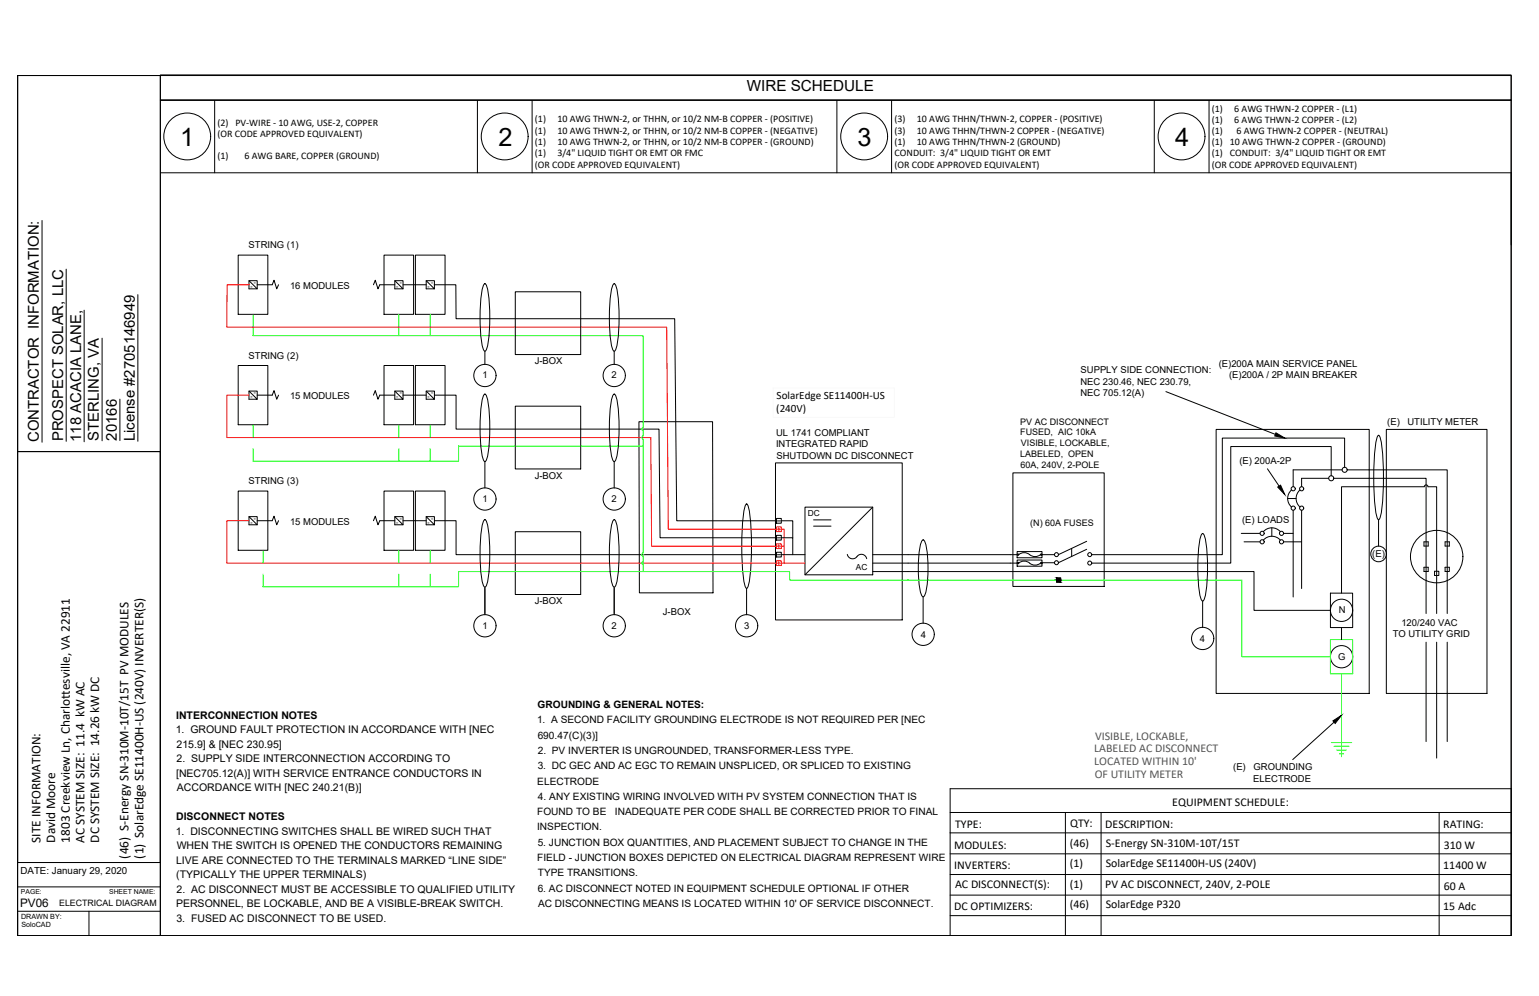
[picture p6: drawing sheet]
<svg xmlns="http://www.w3.org/2000/svg" width="432mm" height="279mm" viewBox="0 0 432 279" stroke-linecap="round" stroke-linejoin="round" font-family="sans-serif">
<!-- layer: 0 -->
<g fill="none" stroke="#000" stroke-width=".28">
<path d="M4.9 21.2h40.1v105.5h-40.1zM4.9 21.2v241.3h419.1v-241.3h-419.1v241.3M45 28.1h379v234.4h-379zM45 28.1h379M60.2 28.1v20.4M133.9 28.1v20.4M149.3 28.1v20.4M234.8 28.1v20.4M250.2 28.1v20.4M323.9 28.1v20.4M339.2 28.1v20.4M45 48.5h379"/>
<path d="M424 48.4v20.3M72.2 79.9h4.2M106.6 79.9h4.2M113.1 79.9h6.5M121.8 79.9h6.1l.1 9.5h61.3l.6 56.7h28M136 98.5v3.7M144.6 81.9h18.3v17.6h-18.3zM172.3 98.5v3.7M72.2 110.8h4.2M106.6 110.8h4.2M113.1 110.8h6.5M121.9 110.8h6.1v9.6h56.9l.3 30.5h32.7"/>
<path d="M144.6 113.9h18.3v17.7h-18.3zM179.3 118.3h20.6l.2 48h-20.7zM327.1 109.9l30.7 12M4.9 126.7h40.1v115.3h-40.1zM45 126.7v115.2M136 129.5v7.4M172.3 129.5v7.4M217.6 129.9h35.5v44h-35.5zM284.2 132.7h25.6v31.8h-25.6zM341.2 120.5h43v74h-43zM355.6 131.5l3.3 4.9M361.3 139.8h2.4"/>
<path d="M362.4 137.5a3.2 3.2 0 0 0 0 4.7M364.7 137.5a3.2 3.2 0 0 0 0 4.7M372.8 134.2h-7.6v2.3M373.5 133.5v-8.2h-28.2v32.7h-7M374.2 134.2h10M376.6 131.8h-13.8v4.7M377.3 131.1v-8.2h-34.4v32.7h-4.6M378 131.8h6.2M384.1 131.8h21.9v40.3M384.1 134.2h16v37.9M384.1 136.5h15.5a.51 .51 0 0 1 .5-.5 .51 .51 0 0 1 .5 .5h2.5v35.6M384.2 136.5h-7.8v29.9"/>
<path d="M389 120.5h28.2v74h-28.2zM72.2 146.1h4.2M106.6 146.1h4.2M113.1 146.1h6.5M121.9 146.1h6.1v9.5h89.9M144.6 149.2h18.3v17.6h-18.3zM219.2 150.9h3.2v4.7M219.2 146.1h3.2v4.8M219.2 155.6h6.7M225.9 142.3h19v18.9h-19zM228.3 145.8h4.9M228.3 147.6h4.9"/>
<path d="M237.7 155.5a1.56 1.56 0 0 0 1.4 1.3 1.56 1.56 0 0 0 1.6-.9 1.51 1.51 0 0 1 2.5 .8M244.9 142.3l-19 18.9M244.9 158h9.9M244.9 155.6h9.9M285.4 154.7h7v1.8h-7zM285.4 157.1h7v1.7h-7zM285.8 155.6a2.34 2.34 0 0 1 3.1 0M285.8 158a2.34 2.34 0 0 1 3.1 0M288.9 155.6a2.34 2.34 0 0 0 3 0M288.9 158a2.34 2.34 0 0 0 3 0M292.4 155.6h3.5M292.4 157.9h3.5"/>
<path d="M300.7 153.8v2.3M304.9 151.8l-7.9 3.8M304.9 154.1l-7.9 3.8M348.3 149.6h5.2M349 152h4.5M354.5 149.1a3.2 3.2 0 0 1 4.7 0M354.5 151.5a3.2 3.2 0 0 1 4.7 0M356.8 148.1v2.4M360.1 152h5.1M360.1 149.6h2.7M362.8 143.2v24.3M365.2 143.2v21.9"/>
<path d="M386.8 145.8v7.4M399.5 152h1.2v1.2h-1.2zM399.5 159.1h1.2v1.2h-1.2zM405.5 159.1h1.1v1.2h-1.1zM405.5 152h1.1v1.2h-1.1zM136 164.7v7.7M172.3 164.7v7.7M209.5 165.1v7.3M244.9 160.3h93.4M259 167.4v7.4M296.4 162.1h1.2v1.2h-1.2zM337.4 168.6v7.4"/>
<path d="M338.3 160.3h13.5v10.9h21.5M373.3 166.4h6.2v9.6h-6.2zM376.4 176v3.4M402.5 160.3h1.2v1.1h-1.2zM400.1 180.1v27.9M403.1 180.1v32.6M406 180.1v27.9M374.3 202.6l-11.6 10.5M266.6 227.9h157.4M266.6 233.6h157.4M266.6 239.5h157.4M298.9 227.9v34.6"/>
<path d="M308.9 227.9v34.6M403.8 227.9v34.6M4.9 248.8h40.1M4.9 255.6h40.1M4.9 242h40.1M25 255.6v6.9M45 242v20.5h-40.1v-6.3M266.6 245.3h157.4M266.6 251.1h157.4M266.6 256.9h157.4M266.6 262.5v-41.2h157.4v41.2"/>
<circle cx="52.5" cy="38.3" r="6.6"/>
<circle cx="141.6" cy="38.3" r="6.6"/>
<circle cx="242.5" cy="38.3" r="6.6"/>
<circle cx="331.5" cy="38.3" r="6.6"/>
<circle cx="136.1" cy="105.3" r="3.1"/>
<circle cx="172.3" cy="105.3" r="3.1"/>
<circle cx="136.1" cy="140" r="3.1"/>
<circle cx="172.3" cy="140" r="3.1"/>
<circle cx="362.8" cy="137.1" r=".58"/>
<circle cx="365.2" cy="137.1" r=".58"/>
<circle cx="373.5" cy="134.2" r=".71"/>
<circle cx="377.3" cy="131.8" r=".71"/>
<circle cx="285.6" cy="158" r=".22"/>
<circle cx="285.6" cy="155.6" r=".22"/>
<circle cx="292.2" cy="155.6" r=".22"/>
<circle cx="292.2" cy="158" r=".22"/>
<circle cx="296.4" cy="157.9" r=".56"/>
<circle cx="296.4" cy="155.6" r=".56"/>
<circle cx="305.7" cy="158" r=".56"/>
<circle cx="305.7" cy="155.6" r=".56"/>
<circle cx="354.1" cy="152" r=".58"/>
<circle cx="354.1" cy="149.6" r=".58"/>
<circle cx="359.6" cy="152" r=".58"/>
<circle cx="359.6" cy="149.6" r=".58"/>
<circle cx="362.8" cy="142.5" r=".58"/>
<circle cx="365.2" cy="142.5" r=".58"/>
<circle cx="386.8" cy="155.4" r="2.19"/>
<circle cx="403.1" cy="156.1" r="7.4"/>
<circle cx="136.1" cy="175.5" r="3.1"/>
<circle cx="172.3" cy="175.5" r="3.1"/>
<circle cx="209.5" cy="175.5" r="3.1"/>
<circle cx="259" cy="177.9" r="3.1"/>
<circle cx="337.4" cy="179.1" r="3.1"/>
<circle cx="376.4" cy="171.2" r="3.1"/>
<circle cx="376.4" cy="184.2" r="3.1"/>
</g>
<!-- layer: wirecallout -->
<path d="M135.8 79.7l.3-.1a5.6 5.6 0 0 1 1.1 3.9 44.3 44.3 0 0 1-.7 14.5l-.4 .5a5.6 5.6 0 0 1-1.1-3.8 44.3 44.3 0 0 1 .6-14.6zM172.1 79.7l.2-.1a5.6 5.6 0 0 1 1.1 3.9 44.3 44.3 0 0 1-.6 14.5l-.5 .5a5.6 5.6 0 0 1-1.1-3.8 44.3 44.3 0 0 1 .7-14.6zM135.8 110.7l.3-.1a5.6 5.6 0 0 1 1.1 3.8 44.3 44.3 0 0 1-.7 14.6l-.4 .5a5.6 5.6 0 0 1-1.1-3.9 44.3 44.3 0 0 1 .6-14.6zM172.1 110.7l.2-.1a5.6 5.6 0 0 1 1.1 3.8 44.3 44.3 0 0 1-.6 14.6l-.5 .5a5.6 5.6 0 0 1-1.1-3.9 44.3 44.3 0 0 1 .7-14.6zM386.6 122.2l.2-.1a6.5 6.5 0 0 1 1 4.1 68.7 68.7 0 0 1-.6 19.1l-.4 .5a6.5 6.5 0 0 1-1-4.1 68.7 68.7 0 0 1 .6-19.1zM135.8 145.9l.3-.1a5.6 5.6 0 0 1 1.1 3.9 44.3 44.3 0 0 1-.7 14.5l-.4 .5a5.6 5.6 0 0 1-1.1-3.9 44.3 44.3 0 0 1 .6-14.5zM172.1 145.9l.2-.1a5.6 5.6 0 0 1 1.1 3.9 44.3 44.3 0 0 1-.6 14.5l-.5 .5a5.6 5.6 0 0 1-1.1-3.9 44.3 44.3 0 0 1 .7-14.5zM209.3 141.5l.2-.1a6.5 6.5 0 0 1 1 4 68.7 68.7 0 0 1-.6 19.2l-.4 .5a6.5 6.5 0 0 1-1-4.1 68.7 68.7 0 0 1 .6-19.1zM258.8 151.6l.2-.2a5.4 5.4 0 0 1 1.2 4 31.5 31.5 0 0 1-.7 11.5l-.5 .5a5.4 5.4 0 0 1-1.2-3.9 31.5 31.5 0 0 1 .7-11.6zM337.2 149.8l.2-.1a5.6 5.6 0 0 1 1.1 3.8 44.3 44.3 0 0 1-.6 14.6l-.5 .5a5.6 5.6 0 0 1-1.1-3.9 44.3 44.3 0 0 1 .7-14.5z" fill="none" stroke="#000" stroke-width=".28"/>
<!-- layer: Positive -->
<g fill="none" stroke="#f00" stroke-width=".28">
<path d="M70 79.9h-6.3l-.1 11.9h123.5l.4 56.7h30.4M69.9 110.8h-6.3v11.9h119l.2 30.5h35.1M69.9 146.1h-6.3v11.9h154.3M217.9 152.5h1.3v1.4h-1.3zM217.9 157.3h1.3v1.3h-1.3zM217.9 147.8h1.3v1.3h-1.3zM218.1 157.9h.9M218.1 153.2h.9M218.1 148.4h.9M218.5 148.1v.8M218.5 152.8v.8M218.5 157.6v.8"/>
<path d="M219.2 148.5h.8v9.5M219.2 158h6.7M219.2 153.2h.8"/>
</g>
<!-- layer: Modules -->
<path d="M66.8 71.6h8.3v16.6h-8.3zM107.7 71.6h8.3v16.6h-8.3zM116.6 71.6h8.3v16.6h-8.3zM66.8 102.5h8.3v16.6h-8.3zM107.7 102.5h8.3v16.6h-8.3zM116.6 102.5h8.3v16.6h-8.3zM66.8 137.8h8.3v16.6h-8.3zM107.7 137.8h8.3v16.6h-8.3zM116.6 137.8h8.3v16.6h-8.3z" fill="none" stroke="#000" stroke-width=".28"/>
<!-- layer: Object -->
<path d="M69.9 78.7l2.3 2.3h-2.3v-2.3h2.3v2.3M110.8 78.7l2.3 2.3h-2.3v-2.3h2.3v2.3M119.6 78.7l2.3 2.3h-2.3v-2.3h2.3v2.3M69.9 109.7l2.3 2.3h-2.3v-2.3h2.3v2.3M110.8 109.7l2.3 2.3h-2.3v-2.3h2.3v2.3M119.6 109.7l2.3 2.3h-2.3v-2.3h2.3v2.3M69.9 144.9l2.3 2.3h-2.3v-2.3h2.3v2.3M110.8 144.9l2.3 2.3h-2.3v-2.3h2.3v2.3M119.6 144.9l2.3 2.3h-2.3v-2.3h2.3v2.3" fill="none" stroke="#000" stroke-width=".28"/>
<!-- layer: Lines -->
<path d="M76.4 79.9l.5-1.3 .7 2.4 .6-1.1M104.8 79.9l.5-1.3 .8 2.4 .5-1.1M76.4 110.8l.5-1.2 .7 2.4 .6-1.2M104.8 110.8l.5-1.2 .8 2.4 .5-1.2M76.4 146.1l.5-1.3 .7 2.4 .6-1.1M104.8 146.1l.5-1.3 .8 2.4 .5-1.1" fill="none" stroke="#000" stroke-width=".28"/>
<!-- layer: Ground -->
<g fill="none" stroke="#0f0" stroke-width=".28">
<path d="M71 88.2v5.9h109.4v25.8M111.9 88.2v5.9M120.7 88.2v5.9M71 119.1v3.6M111.9 119.1v3.6M120.7 119.1v3.6M180.5 119.9l-.4 .5 .4 .4M71 125.9v3.5h57.7v-4.3h51.7v30.1M111.9 125.9v3.5M120.7 125.9v3.5M180.4 120.8v1.5M180.4 123.2v1.9"/>
<path d="M180.5 122.3l-.4 .4 .4 .5M73.8 154.4v3.5M111.9 154.4v3.5M120.7 154.4v3.5M180.4 158h.1M180.4 155.6h.1M180.4 156v1.5M180.4 158.4v1.9M180.5 157.5l-.4 .5 .4 .4M180.5 155.1l-.4 .5 .4 .4M73.8 161.1v3.5h54.9v-4.3h92.8v2.4h116.8M111.9 161.1v3.5"/>
<path d="M120.7 161.1v3.5M338.3 162.7h10.2v21.5h24.8M373.3 179.4h6.2v9.7h-6.2zM376.4 189.1v23.2M373.5 208.3h5.8M374.3 209.4h4.2M375.1 210.4h2.6M375.8 211.5h1.2"/>
</g>
<!-- layer: Negative -->
<path d="M217.9 150.2h1.3v1.3h-1.3zM217.9 154.9h1.3v1.4h-1.3zM217.9 145.4h1.3v1.4h-1.3zM218.1 150.9h.9M218.1 155.6h.9M218.1 146.1h.9M254.8 155.6h30.6M306.3 155.6h32" fill="none" stroke="#000" stroke-width=".28"/>
<!-- layer: 0 -->
<path d="M216.9 108.8h34v8.3h-34z" fill="none" stroke="#fafafa" stroke-width=".28"/>
<!-- layer: Positive -->
<path d="M254.8 158h30.6M306.3 158h32" fill="none" stroke="#000" stroke-width=".28"/>
<!-- layer: 0 -->
<g fill="#000" stroke="#000" stroke-width=".28">
<path d="M358 121.4l2.5 1.5-2.8-.6zM358.5 136.6l.8-.5 1.2 2.6zM374 202.2l2.4-1.5-1.8 2.2z"/>
<path d="M296.4 162.1l1.2 .6v-.6zM296.4 162.1l1.2 .6h-1.2z"/>
<path d="M296.4 162.7l1.2 .6v-.6zM296.4 162.7l1.2 .6h-1.2z"/>
</g>
<!-- layer: Title Block -->
<path d="M11.8 61.8v62.3M18.6 75.5v48.3M23.6 87v36.9M28.6 94.9v28.8M38.7 82.7v41.1M33.6 112v11.6" fill="none" stroke="#000" stroke-width=".28"/>
<!-- layer: Equipment Schedule -->
<path d="M45 21h379v7.1h-379z" fill="none" stroke="#000" stroke-width=".28"/>
<!-- layer: 0 -->
<path d="M382.3 69h40.9v47.9h-40.9zM306 204.1h37.3v15.4h-37.3z" fill="none" stroke="#fff" stroke-width=".28"/>
<g font-size="7.1">
<text x="50.5" y="40.9">1</text>
<text x="139.9" y="40.9">2</text>
<text x="240.6" y="40.9">3</text>
<text x="329.7" y="40.8">4</text>
</g>
<text font-size="4.3" x="209.5" y="25.6">WIRE SCHEDULE</text>
<g font-size="4.2">
<text x="10.9" y="124.1" transform="rotate(-90 10.9 124.1)">CONTRACTOR INFORMATION:</text>
<text x="17.7" y="123.8" transform="rotate(-90 17.7 123.8)">PROSPECT SOLAR, LLC</text>
<text x="22.7" y="123.9" transform="rotate(-90 22.7 123.9)">118 ACACIA LANE,</text>
<text x="27.8" y="123.7" transform="rotate(-90 27.8 123.7)">STERLING, VA</text>
<text x="32.8" y="123.6" transform="rotate(-90 32.8 123.6)">20166</text>
<text x="37.8" y="123.8" transform="rotate(-90 37.8 123.8)">License #2705146949</text>
</g>
<g font-size="3.7">
<text x="11.3" y="236.4" transform="rotate(-90 11.3 236.4)">SITE INFORMATION:</text>
<text x="15.5" y="236.4" transform="rotate(-90 15.5 236.4)">David Moore</text>
<text x="19.6" y="236.4" transform="rotate(-90 19.6 236.4)">1803 Creekview Ln, Charlottesville, VA 22911</text>
<text x="23.7" y="236.4" transform="rotate(-90 23.7 236.4)">AC SYSTEM SIZE: 11.4 kW AC</text>
<text x="27.8" y="236.4" transform="rotate(-90 27.8 236.4)">DC SYSTEM SIZE: 14.26 kW DC</text>
<text x="36.1" y="240.8" transform="rotate(-90 36.1 240.8)">(46) S-Energy SN-310M-10T/15T PV MODULES</text>
<text x="40.2" y="240.8" transform="rotate(-90 40.2 240.8)">(1) SolarEdge SE11400H-US (240V) INVERTER(S)</text>
</g>
<g font-size="3.3" fill="#545454">
<text x="307.2" y="207.5">VISIBLE, LOCKABLE,</text>
<text x="307" y="211.1">LABELED AC DISCONNECT</text>
<text x="307" y="214.6">LOCATED WITHIN 10'</text>
<text x="307.1" y="218.1">OF UTILITY METER</text>
</g>
<g font-size="3.3">
<text x="328.9" y="226.2">EQUIPMENT SCHEDULE:</text>
<text x="268" y="232.2">TYPE:</text>
<text x="300.2" y="231.9">QTY:</text>
<text x="310.1" y="232.2">DESCRIPTION:</text>
<text x="404.9" y="232.2">RATING:</text>
<text x="267.7" y="238">MODULES:</text>
<text x="300.2" y="237.5">(46)</text>
<text x="310.3" y="237.5">S-Energy SN-310M-10T/15T</text>
<text x="405.1" y="238">310 W</text>
<text x="267.7" y="243.8">INVERTERS:</text>
<text x="300.2" y="243.3">(1)</text>
<text x="310.3" y="243.3">SolarEdge SE11400H-US (240V)</text>
<text x="404.9" y="243.8">11400 W</text>
<text x="268" y="249.1">AC DISCONNECT(S):</text>
<text x="300.2" y="249.1">(1)</text>
<text x="310.1" y="249.2">PV AC DISCONNECT, 240V, 2-POLE</text>
<text x="405.1" y="249.6">60 A</text>
<text x="5.6" y="254.5">PV06</text>
<text x="267.7" y="255.4">DC OPTIMIZERS:</text>
<text x="300.2" y="254.8">(46)</text>
<text x="310.3" y="254.8">SolarEdge P320</text>
<text x="404.9" y="255.4">15 Adc</text>
</g>
<g font-size="3.1">
<text x="217.9" y="112">SolarEdge SE11400H-US</text>
<text x="217.8" y="115.5">(240V)</text>
</g>
<g font-size="3">
<text x="49.4" y="201.7">INTERCONNECTION NOTES</text>
<text x="49.3" y="205.7">1. GROUND FAULT PROTECTION IN ACCORDANCE WITH [NEC</text>
<text x="49.5" y="209.8">215.9] &amp; [NEC 230.95]</text>
<text x="49.5" y="213.8">2. SUPPLY SIDE INTERCONNECTION ACCORDING TO</text>
<text x="49.4" y="217.9">[NEC705.12(A)] WITH SERVICE ENTRANCE CONDUCTORS IN</text>
<text x="49.6" y="222">ACCORDANCE WITH [NEC 240.21(B)]</text>
<text x="49.4" y="230.1">DISCONNECT NOTES</text>
<text x="49.3" y="234.1">1. DISCONNECTING SWITCHES SHALL BE WIRED SUCH THAT</text>
<text x="49.6" y="238.2">WHEN THE SWITCH IS OPENED THE CONDUCTORS REMAINING</text>
<text x="49.4" y="242.3">LIVE ARE CONNECTED TO THE TERMINALS MARKED “LINE SIDE”</text>
<text x="49.4" y="246.3">(TYPICALLY THE UPPER TERMINALS)</text>
<text x="49.5" y="250.4">2. AC DISCONNECT MUST BE ACCESSIBLE TO QUALIFIED UTILITY</text>
<text x="49.4" y="254.4">PERSONNEL, BE LOCKABLE, AND BE A VISIBLE-BREAK SWITCH.</text>
<text x="49.5" y="258.5">3. FUSED AC DISCONNECT TO BE USED.</text>
</g>
<g font-size="2.8">
<text x="61" y="35.3">(2) PV-WIRE - 10 AWG, USE-2, COPPER</text>
<text x="150.1" y="34.3">(1)</text>
<text x="156.4" y="34.3">10 AWG THWN-2, or THHN, or 10/2 NM-B COPPER - (POSITIVE)</text>
<text x="250.9" y="34.3">(3)</text>
<text x="257.2" y="34.3">10 AWG THHN/THWN-2, COPPER - (POSITIVE)</text>
<text x="340" y="31.3">(1)</text>
<text x="340" y="34.4">(1)</text>
<text x="346.3" y="31.3">6 AWG THWN-2 COPPER - (L1)</text>
<text x="346.3" y="34.4">6 AWG THWN-2 COPPER - (L2)</text>
<text x="61" y="38.4">(OR CODE APPROVED EQUIVALENT)</text>
<text x="150.1" y="37.5">(1)</text>
<text x="150.1" y="40.7">(1)</text>
<text x="156.4" y="37.5">10 AWG THWN-2, or THHN, or 10/2 NM-B COPPER - (NEGATIVE)</text>
<text x="156.4" y="40.7">10 AWG THWN-2, or THHN, or 10/2 NM-B COPPER - (GROUND)</text>
<text x="250.9" y="37.5">(3)</text>
<text x="250.9" y="40.7">(1)</text>
<text x="257.2" y="37.5">10 AWG THHN/THWN-2 COPPER - (NEGATIVE)</text>
<text x="257.2" y="40.7">10 AWG THHN/THWN-2 (GROUND)</text>
<text x="340" y="37.6">(1)</text>
<text x="340" y="40.7">(1) 10 AWG THWN-2 COPPER - (GROUND)</text>
<text x="346.9" y="37.6">6 AWG THWN-2 COPPER - (NEUTRAL)</text>
<text x="61" y="44.5">(1)</text>
<text x="68.6" y="44.5">6 AWG BARE, COPPER (GROUND)</text>
<text x="150.1" y="43.9">(1)</text>
<text x="150.1" y="47">(OR CODE APPROVED EQUIVALENT)</text>
<text x="156.4" y="43.9">3/4&quot; LIQUID TIGHT OR EMT OR FMC</text>
<text x="250.9" y="47">(OR CODE APPROVED EQUIVALENT)</text>
<text x="251" y="43.9">CONDUIT: 3/4&quot; LIQUID TIGHT OR EMT</text>
<text x="340" y="43.9">(1) CONDUIT: 3/4&quot; LIQUID TIGHT OR EMT</text>
<text x="340" y="47">(OR CODE APPROVED EQUIVALENT)</text>
<text x="150.7" y="202.9">1. A SECOND FACILITY GROUNDING ELECTRODE IS NOT REQUIRED PER [NEC</text>
<text x="150.8" y="198.6">GROUNDING &amp; GENERAL NOTES:</text>
<text x="150.9" y="207.2">690.47(C)(3)]</text>
<text x="150.9" y="215.8">3. DC GEC AND AC EGC TO REMAIN UNSPLICED, OR SPLICED TO EXISTING</text>
<text x="150.9" y="211.5">2. PV INVERTER IS UNGROUNDED, TRANSFORMER-LESS TYPE.</text>
<text x="150.8" y="220.1">ELECTRODE</text>
<text x="150.9" y="224.4">4. ANY EXISTING WIRING INVOLVED WITH PV SYSTEM CONNECTION THAT IS</text>
<text x="150.7" y="233">INSPECTION.</text>
<text x="150.7" y="228.7">FOUND TO BE</text>
<text x="172.5" y="228.7">INADEQUATE PER CODE SHALL BE CORRECTED PRIOR TO FINAL</text>
<text x="150.9" y="237.3">5. JUNCTION BOX QUANTITIES, AND PLACEMENT SUBJECT TO CHANGE IN THE</text>
<text x="150.7" y="241.6">FIELD - JUNCTION BOXES DEPICTED ON ELECTRICAL DIAGRAM REPRESENT WIRE</text>
<text x="150.9" y="245.9">TYPE TRANSITIONS.</text>
<text x="150.9" y="250.1">6. AC DISCONNECT NOTED IN EQUIPMENT SCHEDULE OPTIONAL IF OTHER</text>
<text x="151" y="254.4">AC DISCONNECTING MEANS IS LOCATED WITHIN 10' OF SERVICE DISCONNECT.</text>
</g>
<g font-size="2.7">
<text x="69.8" y="69.7">STRING (1)</text>
<text x="81.4" y="81.1">16 MODULES</text>
<text x="69.8" y="100.6">STRING (2)</text>
<text x="135.4" y="106.2">1</text>
<text x="150" y="102.2">J-BOX</text>
<text x="171.6" y="106.2">2</text>
<text x="303.1" y="107.9">NEC 230.46, NEC 230.79,</text>
<text x="303.2" y="104.7">SUPPLY SIDE CONNECTION:</text>
<text x="342" y="102.9">(E)200A MAIN SERVICE PANEL</text>
<text x="344.8" y="106.1">(E)200A / 2P MAIN BREAKER</text>
<text x="81.4" y="112.1">15 MODULES</text>
<text x="303.1" y="111.1">NEC 705.12(A)</text>
<text x="389.2" y="119.3">(E)</text>
<text x="394.9" y="119.3">UTILITY METER</text>
<text x="217.7" y="125.5">INTEGRATED RAPID</text>
<text x="217.8" y="122.3">UL 1741 COMPLIANT</text>
<text x="217.9" y="128.7">SHUTDOWN DC DISCONNECT</text>
<text x="347.7" y="130.2">(E) 200A-2P</text>
<text x="69.8" y="135.8">STRING (3)</text>
<text x="150" y="134.3">J-BOX</text>
<text x="135.4" y="140.8">1</text>
<text x="171.6" y="140.8">2</text>
<text x="81.4" y="147.3">15 MODULES</text>
<text x="348.5" y="146.8">(E) LOADS</text>
<text x="385" y="156.2">(E)</text>
<text x="150" y="169.5">J-BOX</text>
<text x="186" y="172.5">J-BOX</text>
<text x="375.6" y="172">N</text>
<text x="135.4" y="176.4">1</text>
<text x="171.6" y="176.4">2</text>
<text x="208.8" y="176.4">3</text>
<text x="258.3" y="178.9">4</text>
<text x="336.6" y="180">4</text>
<text x="390.8" y="178.7">TO UTILITY GRID</text>
<text x="393.2" y="175.5">120/240 VAC</text>
<text x="375.4" y="185.1">G</text>
<text x="346" y="216.1">(E)</text>
<text x="351.6" y="219.3">ELECTRODE</text>
<text x="351.7" y="216.1">GROUNDING</text>
<text x="5.7" y="245.1">DATE: January 29, 2020</text>
</g>
<g font-size="2.5">
<text x="286.3" y="119.1">PV AC DISCONNECT</text>
<text x="286.2" y="122.1">FUSED, AIC 10kA</text>
<text x="286.4" y="125.2">VISIBLE, LOCKABLE,</text>
<text x="286.3" y="128.2">LABELED, OPEN</text>
<text x="286.3" y="131.2">60A, 240V, 2-POLE</text>
<text x="289.1" y="147.4">(N) 60A FUSES</text>
<text x="16.6" y="254.3">ELECTRICAL DIAGRAM</text>
</g>
<g font-size="2.3">
<text x="226.7" y="144.7">DC</text>
<text x="240.1" y="160">AC</text>
</g>
<g font-size="2">
<text x="5.9" y="257.7">DRAWN BY:</text>
<text x="6" y="260.1">SoloCAD</text>
</g>
<g font-size="1.9">
<text x="5.9" y="250.8">PAGE:</text>
<text x="30.6" y="250.8">SHEET NAME:</text>
</g>
<g font-size="1">
<text x="70.3" y="80.7">=</text>
<text x="71.3" y="79.7">=</text>
<text x="111.2" y="80.7">=</text>
<text x="112.2" y="79.7">=</text>
<text x="120" y="80.7">=</text>
<text x="121" y="79.7">=</text>
<text x="70.3" y="111.7">=</text>
<text x="71.3" y="110.6">=</text>
<text x="111.2" y="111.7">=</text>
<text x="112.2" y="110.6">=</text>
<text x="120" y="111.7">=</text>
<text x="121" y="110.6">=</text>
<text x="70.3" y="146.9">=</text>
<text x="71.3" y="145.8">=</text>
<text x="111.2" y="146.9">=</text>
<text x="112.2" y="145.8">=</text>
<text x="120" y="146.9">=</text>
<text x="121" y="145.8">=</text>
</g>
</svg>
